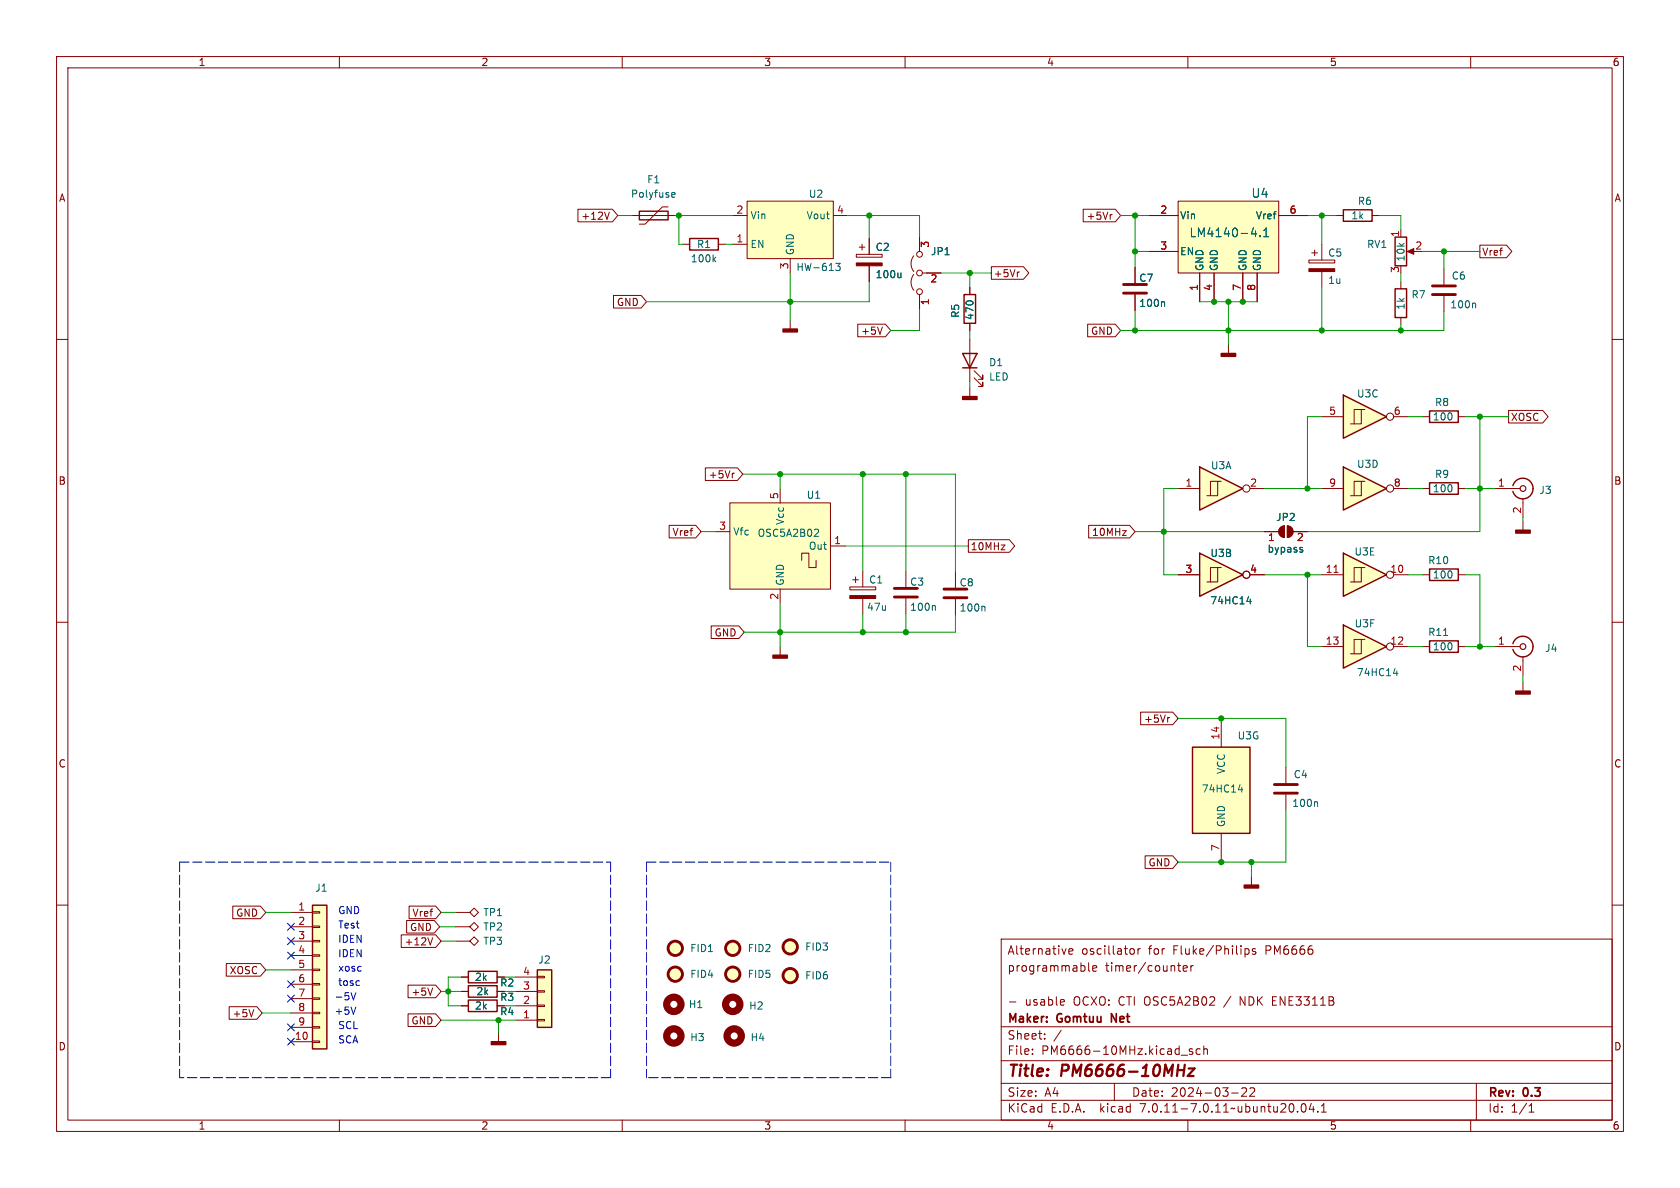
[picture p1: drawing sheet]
<svg xmlns="http://www.w3.org/2000/svg" width="297mm" height="210mm" viewBox="0 0 297 210" stroke-linecap="round" stroke-linejoin="round" font-family="sans-serif">
<g fill="none" stroke="#840000" stroke-width=".18">
<path d="M10 10h277v190h-277zM12 12h273v186h-273zM60 10v2M110 10v2M160 10v2M210 10v2M260 10v2M111.8 38.1h7.6M118.1 36.6h-1l-3.1 3h-1M129.5 38.1h2.6M132.1 35.6h15.2v10.1h-15.2zM147.3 38.1h2.6"/>
<path d="M10 60h2M120.6 43.2h1.3M127 43.2h1.3M129.5 43.2h2.6M139.7 45.7v2.6M139.7 56.6v1.6M285 60h2M171.4 68.6v1.5M126.5 94h2.5M129 88.9h17.8v15.2h-17.8zM137.9 86.4v2.5M141.7 99.1v-1.3h1.3v2.5h1.3v-1.2"/>
<path d="M146.8 96.5h2.6M269.2 92.2v1.5M10 110h2M137.9 104.1v2.6M150.2 103.8h4.6v.5h-4.6zM150.7 102.5h1.1M151.3 102v1M152.5 101v2.8M152.5 105.8v2.8M160.1 101v2.8M160.1 105.8v2.8M168.9 101.1v2.8"/>
<path d="M168.9 105.9v2.8M251.5 101.6h1.2M257.8 101.6h1.3M264.2 114.3h4.5M269.2 116.1v3.3M285 110h2M215.9 127v5.1M227.3 135.6v2.8M10 160h2M215.9 147.3v5.1M227.3 140.5v2.8M285 160h2"/>
<path d="M51.4 166.4h3.8M51.4 161.3h3.8M51.4 163.8h3.8M51.4 168.9h3.8M51.4 171.5h3.8M51.4 174h3.8M51.4 176.5h3.8M51.4 179.1h3.8M55.2 178.9h1.3v.3h-1.3zM55.2 176.4h1.3v.3h-1.3zM55.2 173.9h1.3v.2h-1.3zM55.2 171.3h1.3v.3h-1.3z"/>
<path d="M55.2 168.8h1.3v.2h-1.3zM55.2 166.2h1.3v.3h-1.3zM55.2 163.7h1.3v.3h-1.3zM55.2 161.2h1.3v.2h-1.3zM80.5 166.4h2.6M80.5 161.3h2.6M80.5 163.8h2.6M81.5 172.7h1.3M81.5 177.8h1.3M81.5 175.3h1.3M83.1 163.8l.7-.7 .8 .7-.8 .8zM83.8 165.6l.8 .8-.8 .7-.7-.7z"/>
<path d="M83.8 160.5l.8 .8-.8 .8-.7-.8zM91.2 172.7h3.8M91.2 177.8h3.8M91.2 175.3h3.8M95 172.6h1.3v.2h-1.3zM95 175.1h1.3v.3h-1.3zM95 177.7h1.3v.2h-1.3zM177 166h108v32h-108zM178.5 177.1h1.1M188 176.7l.2 .4-.7 .1M188.1 177.6l-.1 .1M189 168.2l.7-.1-.1-.3-.4-.1-.2 .2v.7h.6"/>
<path d="M192.5 170.2v1.3l.2 .2M193.2 171.2l.7-.1-.1-.3-.4-.1-.2 .2v.7h.6M200 167.7l.4 .1 .1 .2v.6l-.5 .1M201.2 167.7v1M201.6 167.7l-.3 .1-.1 .2M208.2 170.7h.5M208.4 170.2v1.3l.3 .2M209.2 171.2l.7-.1-.1-.3-.4-.1-.2 .2v.7h.6M210.5 170.7v1M211 170.7l-.3 .1-.2 .2M220.1 167.8l.4-.1 .3 .3v.4l-.1 .2h-.6M220.1 167.7v1.5"/>
<path d="M222 167.8l-.4-.1-.2 .2 .1 .2 .5 .2v.3h-.6M51.4 184.2h3.8M51.4 181.6h3.8M55.2 184h1.3v.3h-1.3zM55.2 181.5h1.3v.2h-1.3zM60 198v2M91.2 180.3h3.8M95 180.2h1.3v.3h-1.3zM110 198v2M160 198v2M177 194.5h108M177 191.5h108"/>
<path d="M177 187.5h108M177 181.5h108M182.5 186.3v.1M182.5 185.5v.1M184.7 183.6v.1M184.7 182.8v.1M187.6 182.1l-1.3 2M197 191.5v3M208.8 186.5h1.2M210 198v2M210.8 185.5l-.3-.1-.3 .2 .1 .2 .5 .2v.3h-.6M212.2 185.5l-.5-.1-.2 .3v.4l.1 .2h.6"/>
<path d="M212.8 185.5l.2-.1 .4 .1 .1 .9M212.8 184.9v1.5M217.7 193.2h1.2M219.5 192.4l.6-.1 .2 .1 .1 .3-.9 1.1h.9M221 192.4l.5-.1 .2 .1 .1 .3-.9 1.1h.9M229.4 196.5v.1M230.2 195.2l.2-.1a.81 .81 0 0 1 .6 .6 .81 .81 0 0 1-.3 .8l-.2 .1a.81 .81 0 0 1-.3-1.4zM231.8 195l-.3 1.1h.9M232.2 195.6v1M233 196.5v.1M233.6 196.6h.9M233.6 195.5l.4-.4v1.5"/>
<path d="M260 198v2M261 191.5v6.5M270.3 196.6h.9M270.3 195.5l.4-.4v1.5"/>
</g>
<path d="M208.2 189.2h1.1M209.5 188.2l-.3 2M210.1 188.9h1.1l-1.2 1.3h1" fill="none" stroke="#840000" stroke-width=".4"/>
<path d="M196.5 180.7v-1.5l.8 1.5" fill="none" stroke="#840000" stroke-width=".3"/>
<path d="M113 37.3h5.1v1.6h-5.1zM121.9 42.2h5.1v2h-5.1zM252.7 100.6h5.1v2h-5.1zM267.5 113.8a1.81 1.81 0 0 1 2.8-1 1.81 1.81 0 0 1 0 3 1.81 1.81 0 0 1-2.8-1M210.8 132.1h10.2v15.2h-10.2zM55.2 160h2.6v25.4h-2.6zM82.8 171.7h5.1v2h-5.1zM82.8 174.2h5.1v2.1h-5.1zM82.8 176.8h5.1v2h-5.1zM95 171.5h2.5v10.1h-2.5z" fill="none" stroke="#840000" stroke-width=".25"/>
<circle cx="269.2" cy="114.3" r=".51" fill="none" stroke="#840000" stroke-width=".2"/>
<g fill="#ffffc2" stroke="#ffffc2" stroke-width=".18">
<path d="M55.2 160h2.6v25.4h-2.6z"/>
<path d="M210.8 132.1h10.2v15.2h-10.2z"/>
<path d="M129 88.9h17.8v15.2h-17.8z"/>
<path d="M132.1 35.6h15.2v10.1h-15.2z"/>
<path d="M95 171.5h2.5v10.1h-2.5z"/>
</g>
<path d="M158.1 105.5h4.1M158.1 104h4.1M166.9 105.7h4M166.9 104.1h4M225.3 138.7h4.1M225.3 140.2h4.1" fill="none" stroke="#840000" stroke-width=".51"/>
<path d="M118.7 34.7l.2 .2 .4-.1M118.7 34.2l.2-.2h.3l.1 .2v.1l-.6 .1M126.2 45.8l.3 .5M126.5 45.5l-.4 .4M147.7 46.6h.8l-.4 .4 .4 .2v.5l-.2 .1-.6-.1M144.5 93.5l.2 .3-.1 .3-.7 .7h.8M165.2 107l.2 .2v.7M173.9 107.2l.2 .2v.6M218.9 139.6h.8M219.5 139.2v.8M232.8 141.7l.1 .2v.7" fill="none" stroke="#006464" stroke-width=".18"/>
<path d="M150.2 105.3h4.6v.5h-4.6z" fill="#840000" stroke="#840000" stroke-width=".18"/>
<g fill="#840000" stroke="#840000" stroke-width=".25">
<path d="M170.2 70.1h2.5v.5h-2.5z"/>
<path d="M268 93.7h2.5v.5h-2.5z"/>
<path d="M138.4 58.2h2.6v.5h-2.6z"/>
</g>
<path d="M237.5 82.6l7.6 3.8-7.6 3.8z" fill="#ffffc2"/>
<path d="M237.5 82.6l7.6 3.8-7.6 3.8z" fill="none" stroke="#840000" stroke-width=".25"/>
<g fill="none" stroke="#840000" stroke-width=".18">
<path d="M233.7 86.4h3.8M240.7 85.1h-1.3v2.5M241.3 85.1h-.6v2.5h-1.9M246.4 86.4h2.5"/>
<circle cx="245.7" cy="86.4" r=".63"/>
</g>
<path d="M237.5 69.9l7.6 3.8-7.6 3.8z" fill="#ffffc2"/>
<path d="M237.5 69.9l7.6 3.8-7.6 3.8zM252.7 72.6h5.1v2.1h-5.1zM252.7 85.3h5.1v2.1h-5.1z" fill="none" stroke="#840000" stroke-width=".25"/>
<g fill="none" stroke="#840000" stroke-width=".18">
<path d="M233.7 73.7h3.8M240.7 72.4h-1.3v2.5M241.3 72.4h-.6v2.5h-1.9M246.4 73.7h2.5M251.5 73.7h1.2M257.8 73.7h1.3M251.5 86.4h1.2M257.8 86.4h1.3"/>
<circle cx="245.7" cy="73.7" r=".63"/>
</g>
<path d="M212.1 82.6l7.6 3.8-7.6 3.8z" fill="#ffffc2"/>
<path d="M212.1 82.6l7.6 3.8-7.6 3.8z" fill="none" stroke="#840000" stroke-width=".25"/>
<g fill="none" stroke="#840000" stroke-width=".18">
<path d="M208.3 86.4h3.8M215.3 85.1h-1.3v2.5M215.9 85.1h-.6v2.5h-1.9M221 86.4h2.5M223.5 94h2.6M226.4 93.2l.7-.2v2a1.02 1.02 0 0 1-1-.7 1.02 1.02 0 0 1 .3-1.1zM227.6 93a1.02 1.02 0 0 1 1 1 1.02 1.02 0 0 1-1 1zM228.6 94h2.5"/>
<circle cx="220.3" cy="86.4" r=".63"/>
</g>
<g fill="#840000" stroke="#840000" stroke-width=".18">
<path d="M226.4 93.2l.7-.2v2a1.02 1.02 0 0 1-1-.7 1.02 1.02 0 0 1 .3-1.1z"/>
<path d="M227.6 93a1.02 1.02 0 0 1 1 1 1.02 1.02 0 0 1-1 1z"/>
</g>
<path d="M230.1 97.2l.2 .2-.2 .2M230.1 96.8h.2" fill="none" stroke="#006464" stroke-width=".18"/>
<path d="M212.1 97.8l7.6 3.8-7.6 3.8z" fill="#ffffc2"/>
<path d="M246.6 51.1h2.1v5h-2.1zM212.1 97.8l7.6 3.8-7.6 3.8zM252.7 113.3h5.1v2h-5.1z" fill="none" stroke="#840000" stroke-width=".25"/>
<g fill="none" stroke="#840000" stroke-width=".18">
<path d="M247.6 49.8v1.3M247.6 56.1v1.3M255.3 47.5v2.8M255.3 52.3v2.8M137.9 114.3v1.5M208.3 101.6h3.8M215.3 100.3h-1.3v2.6M215.9 100.3h-.6v2.6h-1.9M221 101.6h2.5M251.5 114.3h1.2M257.8 114.3h1.3M221.2 154.9v1.6"/>
<circle cx="220.3" cy="101.6" r=".63"/>
</g>
<path d="M260.7 53.6l.2 .2v.6M220.4 106.3h.8M221 105.9v.9M255.2 112.3h.7" fill="none" stroke="#006464" stroke-width=".18"/>
<g fill="#840000" stroke="#840000" stroke-width=".25">
<path d="M136.7 115.8h2.5v.5h-2.5z"/>
<path d="M220 156.5h2.5v.5h-2.5z"/>
</g>
<path d="M253.2 52.1h4.1M253.2 50.5h4.1" fill="none" stroke="#840000" stroke-width=".51"/>
<path d="M237.5 97.8l7.6 3.8-7.6 3.8z" fill="#ffffc2"/>
<path d="M237.5 97.8l7.6 3.8-7.6 3.8z" fill="none" stroke="#840000" stroke-width=".25"/>
<g fill="none" stroke="#840000" stroke-width=".18">
<path d="M233.7 101.6h3.8M240.7 100.3h-1.3v2.6M241.3 100.3h-.6v2.6h-1.9M246.4 101.6h2.5"/>
<circle cx="245.7" cy="101.6" r=".63"/>
</g>
<path d="M235.8 101.2h.8" fill="none" stroke="#a90000" stroke-width=".18"/>
<path d="M237.5 110.5l7.6 3.8-7.6 3.8z" fill="#ffffc2"/>
<path d="M237.5 37.1h5.1v2h-5.1zM170.4 52.1h2.1v5.1h-2.1zM246.6 41.9h2.1v5.1h-2.1zM170.2 62.5h2.5l-1.3 2.5zM170.2 65h2.5M267.5 85.9a1.81 1.81 0 0 1 2.8-1 1.81 1.81 0 0 1 0 2.9 1.81 1.81 0 0 1-2.8-.9M237.5 110.5l7.6 3.8-7.6 3.8z" fill="none" stroke="#840000" stroke-width=".25"/>
<g fill="none" stroke="#840000" stroke-width=".18">
<path d="M102.2 37h6.1l.9 1.1-.9 1.1h-6.1zM107.7 37.5l-.4 1.3M191.5 37h5.7l.9 1.1-.9 1.1h-5.7zM196.6 37.9l-.2 .1M203.2 38.1h5.1M208.3 35.6h17.8v12.7h-17.8zM226.1 38.1h5M236.2 38.1h1.3M242.6 38.1h1.2M108.5 52.2h4.8l1 1.1-1 1.2h-4.8zM151.4 45h4.6v.5h-4.6zM151.6 57.3h4.9l1 1.1-1 1.1h-4.9z"/>
<path d="M151.9 43.7h1M152.4 43.2v1M153.7 42.2v2.8M153.7 47v2.8M156 57.8l-.4 1.3M161.5 48.5a2.26 2.26 0 0 0 0 2.8M161.5 45.2a2.26 2.26 0 0 0 0 2.8M162.6 41.9v2.6M162.6 52.1v2.5M163.1 48.3h3.3M171.4 50.8v1.3M171.4 57.2v1.2"/>
<path d="M171.4 59.9v7.7M175.3 47.1h5.6l1 1.2-1 1.1h-5.6zM180.2 48.1h-.2M192.3 57.3h4.9l.9 1.1-.9 1.1h-4.9zM200.7 47.2v2.8M200.7 52.1v2.8M203.2 44.5h5.1M212.1 48.3v5M214.6 48.3v5M219.7 48.3v5M222.2 48.3v5M231.4 46h4.6v.5h-4.6z"/>
<path d="M231.9 44.7h1M232.4 44.2v1M233.7 43.2v2.8M233.7 48v2.8M247.6 40.6v1.3M249.2 44.5h1M261.6 43.3h4.7l1 1.2-1 1.1h-4.7zM172.2 66.8l1.5 1.5v-.7v.7h-.7M172.2 65.5l1.5 1.6v-.8v.8h-.7M217.2 61v1.5M266.7 72.5h6l1 1.2-1 1.1h-6zM118.3 92.9h4.7l1 1.1-1 1.1h-4.7z"/>
<path d="M124.7 82.7h5.7l.9 1.1-.9 1.1h-5.7zM129.8 83.6l-.2 .1M171.2 95.4h7.2l1 1.1-1 1.1h-7.2zM192.5 92.9h7.2l1 1.1-1 1.1h-7.2zM223.5 94h2.6M228.6 94h2.5M264.2 86.4h4.5M269.2 88.1v3.3M125.7 110.6h4.9l1 1.2-1 1.1h-4.9zM208.3 101.6h3.8M221 101.6h2.5M233.7 114.3h3.8"/>
<path d="M240.7 113h-1.3v2.6M241.3 113h-.6v2.6h-1.9M246.4 114.3h2.5M201.7 125.9h5.6l1 1.1-1 1.1h-5.6zM206.8 126.8l-.3 .1M269.2 120.7v1.5M202.4 151.3h4.9l1 1.1-1 1.1h-4.9zM40 170.3h6l1 1.2-1 1.1h-6zM40.5 178h4.9l1 1.1-1 1.1h-4.9zM41.2 160.2h4.8l1 1.1-1 1.1h-4.8zM44.9 178.5l-.5 1.2M70.9 165.3h6.1l1 1.1-1 1.1h-6.1z"/>
<path d="M71.9 162.7h4.9l.9 1.1-.9 1.1h-4.9zM72.1 179.2h4.9l1 1.1-1 1.2h-4.9zM72.1 174.1h4.9l1 1.2-1 1.1h-4.9zM72.3 160.2h4.7l1 1.1-1 1.1h-4.7zM76.5 165.8l-.4 1.2M76.5 174.7l-.4 1.2M81.5 172.7h1.3M81.5 175.3h1.3M81.5 177.8h1.3M88.1 182.6v1.6"/>
<circle cx="162.6" cy="51.6" r=".51"/>
<circle cx="162.6" cy="45" r=".51"/>
<circle cx="162.6" cy="48.3" r=".51"/>
<circle cx="220.3" cy="101.6" r=".63"/>
<circle cx="245.7" cy="114.3" r=".63"/>
</g>
<g fill="none" stroke="#006464" stroke-width=".18">
<path d="M159.3 48.2v.9M159.3 49l-.2 .1M205.7 53.3l.2 .2v.7M221.2 41.3h1M222 40.8v1M222.8 41.7v.1M223.4 41.8h.9M223.4 40.8l.4-.5v1.5M230.1 97.2l.2 .2-.2 .2M230.1 96.8h.2M220.4 106.3h.8M221 105.9v.9"/>
<path d="M246.3 119h.8M246.9 118.6v.9"/>
</g>
<g fill="#840000" stroke="#840000" stroke-width=".18">
<path d="M248.8 44.5l1.1-.6v1.1z"/>
<path d="M231.4 47.5h4.6v.5h-4.6z"/>
<path d="M151.4 46.5h4.6v.5h-4.6z"/>
</g>
<circle cx="269.2" cy="86.4" r=".51" fill="none" stroke="#840000" stroke-width=".2"/>
<g fill="#840000" stroke="#840000" stroke-width=".25">
<path d="M268 122.2h2.5v.5h-2.5z"/>
<path d="M86.9 184.2h2.5v.5h-2.5z"/>
<path d="M215.9 62.5h2.5v.5h-2.5z"/>
</g>
<g fill="none" stroke="#840000" stroke-width=".51">
<path d="M198.6 51.8h4.1M198.6 50.3h4.1"/>
<circle cx="119.4" cy="167.6" r="1.27"/>
<circle cx="119.4" cy="172.2" r="1.27"/>
<circle cx="129.5" cy="172.2" r="1.27"/>
<circle cx="129.5" cy="167.6" r="1.27"/>
<circle cx="139.7" cy="172.5" r="1.27"/>
<circle cx="139.7" cy="167.4" r="1.27"/>
</g>
<g fill="#ffffc2" stroke="#ffffc2" stroke-width=".18">
<path d="M208.3 35.6h17.8v12.7h-17.8z"/>
<circle cx="119.4" cy="167.6" r="1.27"/>
<circle cx="119.4" cy="172.2" r="1.27"/>
<circle cx="139.7" cy="167.4" r="1.27"/>
<circle cx="129.5" cy="167.6" r="1.27"/>
<circle cx="129.5" cy="172.2" r="1.27"/>
<circle cx="139.7" cy="172.5" r="1.27"/>
</g>
<g fill="none" stroke="#840000" stroke-width="1.3">
<circle cx="119.1" cy="177.5" r="1.27"/>
<circle cx="129.5" cy="177.5" r="1.27"/>
<circle cx="119.1" cy="183.1" r="1.27"/>
<circle cx="129.8" cy="183.1" r="1.27"/>
</g>
<path d="M62.1 175.5l.4 1.3 .4-1.3M62.9 178l-.4 1.3M63.4 173.4h.1M63.5 174.2h-.1" fill="none" stroke="#0000c2" stroke-width=".18"/>
<path d="M31.7 152.4v38.1M31.7 152.4h76.2M107.9 152.4v38.1M114.3 152.4v38.1M114.3 152.4h43.2M157.5 152.4v38.1M107.9 190.5h-76.2M157.5 190.5h-43.2" fill="none" stroke="#0000c2" stroke-width=".18" stroke-dasharray="1.7 .6"/>
<g fill="none" stroke="#009600" stroke-width=".18">
<path d="M109.2 38.1h2.6M119.4 38.1h10.1M120 38.1v5.1h.6M149.9 38.1h12.7v3.8M153.7 38.1v4.1M198.1 38.1h5.1M200.7 38.1v9.1M231.1 38.1h5.1M233.7 38.1v5.1M243.8 38.1h3.8v2.5M128.3 43.2h1.2M139.7 48.3v8.3"/>
<path d="M153.7 49.8v3.5h-39.4M162.6 54.6v3.8h-5.1M166.4 48.3h8.9M171.4 48.3v2.5M171.4 58.4v1.5M200.7 44.5h2.5M200.7 54.9v3.5M212.1 53.3h10.1M217.2 53.3v7.7M233.7 50.8v7.6M247.6 48.3v1.5M247.6 57.4v1"/>
<path d="M251.5 44.5h10.1M255.3 44.5v3M255.3 55.1v3.3h-57.2M171.4 67.6v1M233.7 73.7h-2.6v12.7M248.9 73.7h2.6M259.1 73.7h7.6M261.6 73.7v20.3h-30.5M124 94h2.5M131.3 83.8h37.6v17.3M137.9 83.8v2.6M149.4 96.5h21.8"/>
<path d="M152.5 83.8v17.2M160.1 83.8v17.2M200.7 94h22.8M208.3 86.4h-2.6v15.2h2.6M223.5 86.4h10.2M248.9 86.4h2.6M259.1 86.4h5.1M269.2 91.4v.8M137.9 106.7v7.6M152.5 108.6v3.2M160.1 108.6v3.2M168.9 108.7v3.1h-37.3"/>
<path d="M223.5 101.6h10.2M231.1 101.6v12.7h2.6M248.9 101.6h2.6M248.9 114.3h2.6M259.1 101.6h2.5v12.7M259.1 114.3h5.1M269.2 119.4v1.3M208.3 127h19v8.6M221.2 152.4v2.5M227.3 143.3v9.1h-19M46.4 179.1h5M47 161.3h4.4"/>
<path d="M47 171.5h4.4M77.7 163.8h2.8M78 166.4h2.5M78 175.3h3.5M78 161.3h2.5M81.5 172.7h-2.3v5.1h2.3M89.2 172.7h2M89.2 175.3h2M89.2 177.8h2M78 180.3h13.2M88.1 180.3v2.3"/>
</g>
<g fill="none" stroke="#000084" stroke-width=".18">
<path d="M50.8 175.9l1.2 1.2M50.8 168.3l1.2 1.2M50.8 173.4l1.2 1.2M50.8 163.2l1.2 1.2M50.8 165.8l1.2 1.2M52 175.9l-1.2 1.2M52 168.3l-1.2 1.2M52 173.4l-1.2 1.2M52 163.2l-1.2 1.2M52 165.8l-1.2 1.2M50.8 183.5l1.2 1.3M50.8 181l1.2 1.2"/>
<path d="M52 183.5l-1.2 1.3M52 181l-1.2 1.2"/>
</g>
<g fill="#009600" stroke="#009600" stroke-width=".18">
<circle cx="200.7" cy="38.1" r=".46"/>
<circle cx="200.7" cy="44.5" r=".46"/>
<circle cx="200.7" cy="58.4" r=".46"/>
<circle cx="171.4" cy="48.3" r=".46"/>
<circle cx="214.6" cy="53.3" r=".46"/>
<circle cx="217.2" cy="58.4" r=".46"/>
<circle cx="217.2" cy="53.3" r=".46"/>
<circle cx="219.7" cy="53.3" r=".46"/>
<circle cx="137.9" cy="83.8" r=".46"/>
<circle cx="153.7" cy="38.1" r=".46"/>
<circle cx="139.7" cy="53.3" r=".46"/>
<circle cx="120" cy="38.1" r=".46"/>
<circle cx="152.5" cy="83.8" r=".46"/>
<circle cx="160.1" cy="83.8" r=".46"/>
<circle cx="160.1" cy="111.8" r=".46"/>
<circle cx="152.5" cy="111.8" r=".46"/>
<circle cx="231.1" cy="86.4" r=".46"/>
<circle cx="231.1" cy="101.6" r=".46"/>
<circle cx="215.9" cy="152.4" r=".46"/>
<circle cx="221.2" cy="152.4" r=".46"/>
<circle cx="261.6" cy="114.3" r=".46"/>
<circle cx="215.9" cy="127" r=".46"/>
<circle cx="205.7" cy="94" r=".46"/>
<circle cx="233.7" cy="58.4" r=".46"/>
<circle cx="261.6" cy="73.7" r=".46"/>
<circle cx="261.6" cy="86.4" r=".46"/>
<circle cx="247.6" cy="58.4" r=".46"/>
<circle cx="255.3" cy="44.5" r=".46"/>
<circle cx="233.7" cy="38.1" r=".46"/>
<circle cx="88.1" cy="180.3" r=".46"/>
<circle cx="79.2" cy="175.3" r=".46"/>
<circle cx="137.9" cy="111.8" r=".46"/>
</g>
<g font-size="2.8" fill="#840000">
<text x="178" y="190.9">Title:</text>
<text x="187.7" y="190.9">PM6666-10MHz</text>
</g>
<g font-size="2.1" fill="#006464">
<text x="221.2" y="35.2">U4</text>
<text x="210.2" y="42.1">LM4140-4.1</text>
</g>
<g font-size="2.1" fill="#840000">
<text x="178" y="172">programmable</text>
<text x="178" y="169">Alternative</text>
<text x="191.2" y="169">oscillator</text>
<text x="195.4" y="172">timer/counter</text>
<text x="203.1" y="169">for</text>
<text x="207.5" y="169">Fluke/Philips</text>
<text x="224" y="169">PM6666</text>
<text x="181.2" y="178">usable</text>
<text x="189.8" y="178">OCXO: CTI OSC5A2B02</text>
<text x="216.9" y="178">/</text>
<text x="219.7" y="178">NDK ENE3311B</text>
<text x="178" y="184">Sheet:</text>
<text x="178" y="181.2">Maker:</text>
<text x="187" y="181.2">Gomtuu</text>
<text x="197.1" y="181.2">Net</text>
<text x="178" y="186.7">File:</text>
<text x="184.1" y="186.7">PM6666-10MHz.kicad_sch</text>
<text x="178" y="196.9">KiCad</text>
<text x="178" y="194.1">Size:</text>
<text x="184.7" y="194.1">A4</text>
<text x="185.7" y="196.9">E.D.A.</text>
<text x="194.6" y="196.9">kicad</text>
<text x="200" y="194.1">Date:</text>
<text x="201.8" y="196.9">7.0.11-7.0.11~ubuntu20.04.1</text>
<text x="207" y="194.1">2024-03-22</text>
<text x="263" y="194.3">Rev:</text>
<text x="263" y="196.9">Id:</text>
<text x="267.1" y="196.9">1/1</text>
<text x="269.4" y="194.3">0.3</text>
</g>
<g font-size="1.8" fill="#840000">
<text x="35" y="11.9">1</text>
<text x="85" y="11.9">2</text>
<text x="135" y="11.9">3</text>
<text x="185" y="11.9">4</text>
<text x="235" y="11.9">5</text>
<text x="285" y="11.9">6</text>
<text x="10.3" y="35.9">A</text>
<text x="285.3" y="35.9">A</text>
<text x="102.7" y="39.1">+12V</text>
<text x="192" y="39.1">+5Vr</text>
<text x="261.9" y="45.4">Vref</text>
<text x="175.6" y="49.2">+5Vr</text>
<text x="109" y="54.3">GND</text>
<text x="152.1" y="59.4">+5V</text>
<text x="192.8" y="59.4">GND</text>
<text x="267" y="74.6">XOSC</text>
<text x="10.3" y="85.9">B</text>
<text x="125.2" y="84.8">+5Vr</text>
<text x="285.3" y="85.9">B</text>
<text x="118.8" y="94.9">Vref</text>
<text x="193" y="94.9">10MHz</text>
<text x="171.5" y="97.5">10MHz</text>
<text x="126.2" y="112.7">GND</text>
<text x="202.2" y="128">+5Vr</text>
<text x="10.3" y="135.9">C</text>
<text x="285.3" y="135.9">C</text>
<text x="202.9" y="153.4">GND</text>
<text x="41.6" y="162.2">GND</text>
<text x="71.4" y="167.3">+12V</text>
<text x="72.4" y="164.8">GND</text>
<text x="72.8" y="162.2">Vref</text>
<text x="40.5" y="172.4">XOSC</text>
<text x="72.6" y="176.2">+5V</text>
<text x="88.3" y="174.6">R2</text>
<text x="88.3" y="177.1">R3</text>
<text x="88.3" y="179.7">R4</text>
<text x="10.3" y="185.9">D</text>
<text x="41" y="180">+5V</text>
<text x="72.6" y="181.3">GND</text>
<text x="285.3" y="185.9">D</text>
<text x="35" y="199.9">1</text>
<text x="85" y="199.9">2</text>
<text x="135" y="199.9">3</text>
<text x="185" y="199.9">4</text>
<text x="235" y="199.9">5</text>
<text x="285" y="199.9">6</text>
</g>
<g font-size="1.8" fill="#006464">
<text x="111.4" y="35.2">Polyfuse</text>
<text x="114.3" y="32.6">F1</text>
<text x="142.9" y="35.2">U2</text>
<text x="132.6" y="39">Vin</text>
<text x="142.5" y="39">Vout</text>
<text x="208.5" y="39">Vin</text>
<text x="221.9" y="39">Vref</text>
<text x="238.8" y="39">1k</text>
<text x="240" y="36.4">R6</text>
<text x="122" y="46.6">100k</text>
<text x="123.1" y="44">R1</text>
<text x="132.6" y="44">EN</text>
<text x="140.6" y="45.2" transform="rotate(-90 140.6 45.2)">GND</text>
<text x="154.7" y="44.6">C2</text>
<text x="164.5" y="45.3">JP1</text>
<text x="208.5" y="45.3">EN</text>
<text x="234.7" y="45.6">C5</text>
<text x="241.6" y="44">RV1</text>
<text x="248.5" y="46.3" transform="rotate(-90 248.5 46.3)">10k</text>
<text x="140.7" y="48.1">HW-613</text>
<text x="154.7" y="49.4">100u</text>
<text x="201.3" y="50">C7</text>
<text x="213" y="48" transform="rotate(-90 213 48)">GND</text>
<text x="215.5" y="48" transform="rotate(-90 215.5 48)">GND</text>
<text x="220.6" y="48" transform="rotate(-90 220.6 48)">GND</text>
<text x="223.1" y="48" transform="rotate(-90 223.1 48)">GND</text>
<text x="234.7" y="50.4">1u</text>
<text x="249.4" y="52.9">R7</text>
<text x="256.6" y="49.6">C6</text>
<text x="169.8" y="56.3" transform="rotate(-90 169.8 56.3)">R5</text>
<text x="172.3" y="56.7" transform="rotate(-90 172.3 56.7)">470</text>
<text x="201.3" y="54.5">100n</text>
<text x="248.5" y="54.9" transform="rotate(-90 248.5 54.9)">1k</text>
<text x="256.3" y="54.7">100n</text>
<text x="174.8" y="64.9">D1</text>
<text x="174.8" y="67.5">LED</text>
<text x="239.8" y="70.5">U3C</text>
<text x="253.6" y="72">R8</text>
<text x="253.2" y="74.5">100</text>
<text x="214" y="83.2">U3A</text>
<text x="239.8" y="82.9">U3D</text>
<text x="142.5" y="88.4">U1</text>
<text x="253.2" y="87.2">100</text>
<text x="253.6" y="84.7">R9</text>
<text x="272" y="87.5">J3</text>
<text x="129.5" y="94.8">Vfc</text>
<text x="133.8" y="95.1">OSC5A2B02</text>
<text x="138.8" y="92.9" transform="rotate(-90 138.8 92.9)">Vcc</text>
<text x="225.5" y="92.3">JP2</text>
<text x="142.9" y="97.4">Out</text>
<text x="213.9" y="98.7">U3B</text>
<text x="224" y="97.9">bypass</text>
<text x="239.4" y="98.4">U3E</text>
<text x="252.4" y="99.9">R10</text>
<text x="138.8" y="103.6" transform="rotate(-90 138.8 103.6)">GND</text>
<text x="153.6" y="103.4">C1</text>
<text x="160.8" y="103.7">C3</text>
<text x="169.6" y="103.9">C8</text>
<text x="213.9" y="107">74HC14</text>
<text x="253.2" y="102.5">100</text>
<text x="153.2" y="108.2">47u</text>
<text x="160.8" y="108.2">100n</text>
<text x="169.6" y="108.3">100n</text>
<text x="239.4" y="111.1">U3F</text>
<text x="252.4" y="112.6">R11</text>
<text x="239.8" y="119.7">74HC14</text>
<text x="253.2" y="115.2">100</text>
<text x="273.1" y="115.5">J4</text>
<text x="218.7" y="130.9">U3G</text>
<text x="216.8" y="136.9" transform="rotate(-90 216.8 136.9)">VCC</text>
<text x="228.6" y="137.8">C4</text>
<text x="212.4" y="140.3">74HC14</text>
<text x="228.4" y="142.8">100n</text>
<text x="216.8" y="146.3" transform="rotate(-90 216.8 146.3)">GND</text>
<text x="55.6" y="157.8">J1</text>
<text x="85.4" y="167.2">TP3</text>
<text x="85.4" y="162.2">TP1</text>
<text x="85.4" y="164.7">TP2</text>
<text x="83.9" y="173.6">2k</text>
<text x="95.1" y="170.5">J2</text>
<text x="121.9" y="168.5">FID1</text>
<text x="121.9" y="173.1">FID4</text>
<text x="132.1" y="168.5">FID2</text>
<text x="132.1" y="173.1">FID5</text>
<text x="142.2" y="168.2">FID3</text>
<text x="142.2" y="173.3">FID6</text>
<text x="83.9" y="178.7">2k</text>
<text x="84.1" y="176.1">2k</text>
<text x="121.7" y="178.4">H1</text>
<text x="132.3" y="178.7">H2</text>
<text x="121.9" y="184.3">H3</text>
<text x="132.6" y="184.3">H4</text>
</g>
<g font-size="1.8" fill="#a90000">
<text x="130.1" y="37.8">2</text>
<text x="147.9" y="37.8">4</text>
<text x="205" y="37.8">2</text>
<text x="227.9" y="37.8">6</text>
<text x="247.4" y="42" transform="rotate(-90 247.4 42)">1</text>
<text x="130.1" y="42.9">1</text>
<text x="139.4" y="47.7" transform="rotate(-90 139.4 47.7)">3</text>
<text x="164.5" y="43.9" transform="rotate(-90 164.5 43.9)">3</text>
<text x="205" y="44.2">3</text>
<text x="250.1" y="44.2">2</text>
<text x="164.4" y="50.2">2</text>
<text x="211.8" y="51.5" transform="rotate(-90 211.8 51.5)">1</text>
<text x="214.4" y="51.5" transform="rotate(-90 214.4 51.5)">4</text>
<text x="219.5" y="51.5" transform="rotate(-90 219.5 51.5)">7</text>
<text x="222" y="51.5" transform="rotate(-90 222 51.5)">8</text>
<text x="247.4" y="48.3" transform="rotate(-90 247.4 48.3)">3</text>
<text x="164.5" y="54" transform="rotate(-90 164.5 54)">1</text>
<text x="234.9" y="73.4">5</text>
<text x="246.3" y="73.4">6</text>
<text x="137.7" y="88.3" transform="rotate(-90 137.7 88.3)">5</text>
<text x="209.5" y="86.1">1</text>
<text x="220.9" y="86.1">2</text>
<text x="234.9" y="86.1">9</text>
<text x="246.3" y="86.1">8</text>
<text x="264.7" y="86.1">1</text>
<text x="127.1" y="93.7">3</text>
<text x="224.1" y="96">1</text>
<text x="229.2" y="96">2</text>
<text x="269" y="90.9" transform="rotate(-90 269 90.9)">2</text>
<text x="147.4" y="96.3">1</text>
<text x="209.5" y="101.3">3</text>
<text x="220.9" y="101.3">4</text>
<text x="234.3" y="101.3">11</text>
<text x="245.7" y="101.3">10</text>
<text x="137.7" y="106.1" transform="rotate(-90 137.7 106.1)">2</text>
<text x="234.3" y="114">13</text>
<text x="245.7" y="114">12</text>
<text x="264.7" y="114">1</text>
<text x="269" y="118.8" transform="rotate(-90 269 118.8)">2</text>
<text x="215.6" y="130.9" transform="rotate(-90 215.6 130.9)">14</text>
<text x="215.6" y="150.6" transform="rotate(-90 215.6 150.6)">7</text>
<text x="52.6" y="161">1</text>
<text x="52.6" y="163.6">2</text>
<text x="52.6" y="166.1">3</text>
<text x="52.6" y="168.7">4</text>
<text x="52.6" y="171.2">5</text>
<text x="52.6" y="173.7">6</text>
<text x="92.4" y="172.5">4</text>
<text x="52.6" y="176.3">7</text>
<text x="52.6" y="178.8">8</text>
<text x="92.4" y="177.5">2</text>
<text x="92.4" y="175">3</text>
<text x="52" y="183.9">10</text>
<text x="52.6" y="181.4">9</text>
<text x="92.4" y="180.1">1</text>
</g>
<g font-size="1.8" fill="#0000c2">
<text x="59.7" y="161.7">GND</text>
<text x="59.7" y="164.2">Test</text>
<text x="59.7" y="166.8">IDEN</text>
<text x="59.7" y="169.3">IDEN</text>
<text x="59.7" y="171.8">xosc</text>
<text x="59.1" y="179.5">+5V</text>
<text x="59.1" y="176.9">-5V</text>
<text x="59.7" y="174.4">tosc</text>
<text x="59.7" y="182">SCL</text>
<text x="59.7" y="184.5">SCA</text>
</g>
</svg>
